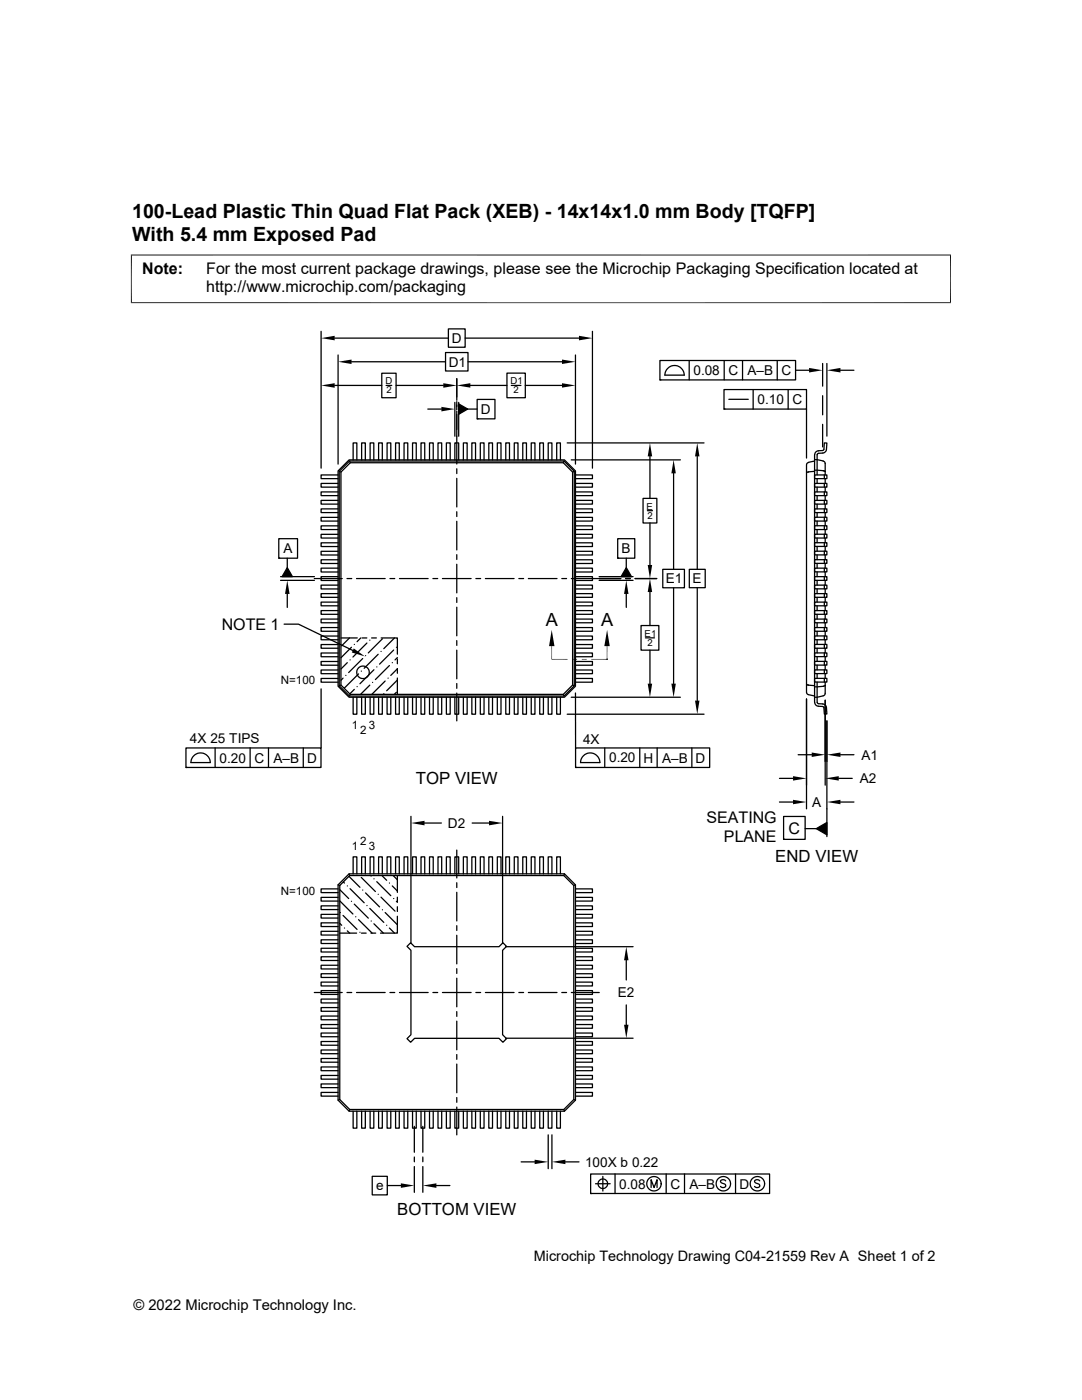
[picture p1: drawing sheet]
<svg xmlns="http://www.w3.org/2000/svg" width="216mm" height="279mm" viewBox="0 0 216 279" stroke-linecap="round" stroke-linejoin="round" font-family="sans-serif">
<g fill="none" stroke="#000" stroke-width=".25">
<path d="M64.1 66.1v27.3M66.8 67.5h22.7M66.8 76.9h9.4M67.5 70.8v21.8M70.1 72.2h18.8M76.2 74.5h2.8v4.9h-2.8zM77 76.9h1.2M79 76.9h9.5M88.9 70.4h4.5v3.6h-4.5zM89.5 65.6h3.3v3.7h-3.3zM91.1 75.6v4.3M92.8 67.5h22.7"/>
<path d="M93.4 72.2h18.7M93.9 76.9h7.3M95.2 79.7h3.6v3.9h-3.6zM101.2 74.5h3.6v4.9h-3.6zM102 76.9h1.9M104.8 76.9h7.3M114.8 70.8v21.8M118.2 66.1v27.3M131.7 71.9h27.1v3.9h-27.1zM131.7 75.8h.1M132.7 74.9h3.8a1.93 1.93 0 0 0-1.9-2 1.93 1.93 0 0 0-1.9 2M137.5 71.9v3.9"/>
<path d="M144.5 77.7h16.4v3.9h-16.4zM144.5 71.9v3.9M145.4 79.7h3.9M148.2 71.9v3.9M150.3 77.7v3.9M155.1 71.9v3.9M157.3 77.7v3.9M158.8 73.9h2.6M164.1 72.5v4.6M164.1 79v3.8M165 72.5v14.5M167.7 73.9h2.7"/>
<path d="M67.5 94l2.2-2.2h42.9l2.2 2.2v42.9l-2.2 2.2h-42.9l-2.2-2.2zM67.5 99.9h-3.4v.7h3.4M67.5 98.2h-3.4v.7h3.4M67.5 96.5h-3.4v.7h3.4M67.5 94.8h-3.4v.7h3.4M67.7 94.1l2-2.1h42.8l2.1 2.1v42.8l-2.1 2h-42.8l-2-2zM67.7 94.1l.3 .1M68 94.2l1.9-1.8h42.5l1.9 1.8v42.5l-1.9 1.9h-42.5l-1.9-1.9zM69.7 92l.2 .4M70.5 91.8v-3.4h.7v3.4M72.2 91.8v-3.4h.7v3.4M73.9 91.8v-3.4h.7v3.4"/>
<path d="M75.5 91.8v-3.4h.8v3.4M77.2 91.8v-3.4h.8v3.4M78.9 91.8v-3.4h.8v3.4M80.6 91.8v-3.4h.8v3.4M82.3 91.8v-3.4h.8v3.4M84 91.8v-3.4h.8v3.4M85.4 81.6h2.7M85.7 91.8v-3.4h.7v3.4M87.4 91.8v-3.4h.7v3.4M89.1 91.8v-3.4h.7v3.4M90.8 80.3v6.8M90.8 91.8v-3.4h.7v3.4"/>
<path d="M91.1 93.6v.9M91.1 95.5v5.7M91.1 80.2v1.6M91.1 82.1v10.5M91.5 80.6l1.8 1-1.8 1.1zM91.5 80.3v6.8M92.5 91.8v-3.4h.7v3.4M93.3 81.6h1.9M94.1 91.8v-3.4h.8v3.4M95.2 83.6h.1M95.8 91.8v-3.4h.8v3.4M97.5 91.8v-3.4h.8v3.4"/>
<path d="M99.2 91.8v-3.4h.8v3.4M100.9 91.8v-3.4h.8v3.4M102.6 91.8v-3.4h.8v3.4M104.3 91.8v-3.4h.8v3.4M106 91.8v-3.4h.7v3.4M107.7 91.8v-3.4h.7v3.4M109.4 91.8v-3.4h.7v3.4M111.1 91.8v-3.4h.7v3.4M112.5 92l-.1 .4M113.2 88.4h27.3M114 91.8h21.8M114.6 94.1l-.3 .1"/>
<path d="M114.8 94.8h3.4v.7h-3.4M114.8 96.5h3.4v.7h-3.4M114.8 98.2h3.4v.7h-3.4M114.8 99.9h3.4v.7h-3.4M128.3 99.5h2.8v4.9h-2.8zM129.7 91.1v8.4M134.4 94.5v19.1M139.1 91.1v22.5M144.5 81.6h.1M160.9 81.6v9.8M161 94.3v.1M161.2 94.2l-.2 .1"/>
<path d="M162.5 99.9h2.5v.7h-2.5zM162.5 98.2h2.5v.7h-2.5zM162.5 96.5h2.5v.7h-2.5zM162.5 94.8h2.5v.7h-2.5zM162.5 94.1l-1.3 .1M162.5 93.8l1.9 .2M162.5 90.7v49.5M162.5 92l-1.3 .3-.3 .5v45.4l.3 .4 1.3 .3M162.5 91.7l1.8 .3M163 90.7v4.1M163 95.5v1M163 97.2v1"/>
<path d="M163 98.9v1M163.3 90a.76 .76 0 0 0-.7 .7M163.3 90l1-.1 .1-.2 .1-1.3h.5l-.2 1.6-.2 .3-.4 .1M164.1 84.7v4.5M164.2 90.4l-1 .1-.1 .2M164.3 92l.2 .2 .2 .3v2.3M164.3 94l.3 .1M164.5 94.8v.7M164.5 96.5v.7M164.5 98.2v.7M164.5 99.9v.7M164.7 95.5v1"/>
<path d="M164.7 97.2v1M164.7 98.9v1M55.6 107.5h3.8v3.9h-3.8zM55.6 111.4h.1M56 115.8h6.7M56 115.1h6.7M57.3 118.5v2.7M57.3 113.3l1.1 1.8h-2.1zM57.3 111.4v1.9M62.7 115.5h5.6M67.5 118.5h-3.4v.7h3.4M67.5 116.8h-3.4v.7h3.4"/>
<path d="M67.5 115.1h-3.4v.7h3.4M67.5 113.4h-3.4v.8h3.4M67.5 111.7h-3.4v.8h3.4M67.5 110h-3.4v.8h3.4M67.5 108.3h-3.4v.8h3.4M67.5 106.6h-3.4v.8h3.4M67.5 104.9h-3.4v.8h3.4M67.5 103.3h-3.4v.7h3.4M67.5 101.6h-3.4v.7h3.4M69.2 115.5h1M71.1 115.5h5.8M77.8 115.5h1"/>
<path d="M79.7 115.5h5.7M86.4 115.5h.9M88.3 115.5h5.7M91.1 102.1v1M91.1 104v5.7M91.1 110.7v1M91.1 112.6v5.7M91.1 119.3v.9M95 115.5h.9M96.9 115.5h5.7M103.5 115.5h1M105.4 115.5h5.7"/>
<path d="M112.1 115.5h1M114.8 101.6h3.4v.7h-3.4M114.8 103.3h3.4v.7h-3.4M114.8 104.9h3.4v.8h-3.4M114.8 106.6h3.4v.8h-3.4M114.8 108.3h3.4v.8h-3.4M114.8 110h3.4v.8h-3.4M114.8 111.7h3.4v.8h-3.4M114.8 113.4h3.4v.8h-3.4M114.8 115.1h3.4v.7h-3.4M114.8 116.8h3.4v.7h-3.4M114.8 118.5h3.4v.7h-3.4"/>
<path d="M119.5 115.8h6.8M119.5 115.1h6.8M123.3 107.5h3.4v3.9h-3.4zM123.3 111.4h.1M123.9 115.5h-9.9M124.8 115.5h1M125 113.3l1 1.8h-2.1zM125 111.4v1.9M125 118.5v2.7M126.7 115.5h4.3M129.2 101.9h1M129.7 104.4v8.4"/>
<path d="M129.7 118.2v6.6M132.2 113.6h4.4v3.7h-4.4zM134.4 117.3v19.1M137.5 113.6h3.2v3.7h-3.2zM139.1 117.3v22.5M162.5 118.5h2.5v.7h-2.5zM162.5 116.8h2.5v.7h-2.5zM162.5 115.1h2.5v.7h-2.5zM162.5 113.4h2.5v.7h-2.5zM162.5 111.7h2.5v.7h-2.5zM162.5 110h2.5v.7h-2.5zM162.5 108.3h2.5v.8h-2.5z"/>
<path d="M162.5 106.6h2.5v.8h-2.5zM162.5 104.9h2.5v.8h-2.5zM162.5 103.2h2.5v.8h-2.5zM162.5 101.6h2.5v.7h-2.5zM163 100.6v1M163 102.3v.9M163 104v.9M163 105.7v.9M163 107.4v.9M163 109.1v.9M163 110.7v1M163 112.4v1"/>
<path d="M163 114.1v1M163 115.8v1M163 117.5v1M163 119.2v1M164.5 101.6v.7M164.5 103.2v.8M164.5 104.9v.8M164.5 106.6v.8M164.5 108.3v.8M164.5 110v.7M164.5 111.7v.7M164.5 113.4v.7"/>
<path d="M164.5 115.1v.7M164.5 116.8v.7M164.5 118.5v.7M164.7 100.6v1M164.7 102.3v.9M164.7 104v.9M164.7 105.7v.9M164.7 107.4v.9M164.7 109.1v.9M164.7 110.7v1M164.7 112.4v1M164.7 114.1v1"/>
<path d="M164.7 115.8v1M164.7 117.5v1M164.7 119.2v1M56.7 124.6h2.9l10.8 5.2M64.1 137.5v11.8M67.5 135.4h-3.4v.7h3.4M67.5 133.7h-3.4v.8h3.4M67.5 132h-3.4v.8h3.4M67.5 130.3h-3.4v.8h3.4M67.5 128.6h-3.4v.8h3.4M67.5 126.9h-3.4v.8h3.4M67.5 125.2h-3.4v.8h3.4"/>
<path d="M67.5 123.5h-3.4v.8h3.4M67.5 121.9h-3.4v.7h3.4M67.5 120.2h-3.4v.7h3.4M68 136.7l-.3 .2M68 127.3h3.3M68.5 135.3l-.5 .5M69 134.8h.1M69.3 132.2l-1.3 1.3M69.7 127.3l-1.5 1.6M69.8 131.7h.1M69.9 138.6l-.2 .3M70.1 129.2l-2.1 2.1"/>
<path d="M70.5 139.1v3.4h.7v-3.4M70.7 137.6l-.9 .9M70.7 128.6h.1M71.2 137h.1M71.5 134.5l-2.8 2.8M72 127.3l-.8 .8M72.1 133.9h.1M72.2 139.1v3.4h.7v-3.4M72.2 127.3h1M72.4 131.4l-2.8 2.8M72.9 130.9h.1M73.2 128.3l-2.8 2.8"/>
<path d="M73.8 136.7l-1.9 1.9M73.8 127.8h.1M73.9 139.1v3.4h.7v-3.4M74.1 127.3h1M74.3 136.2h.1M74.6 133.7l-2.8 2.8M75.2 133.1h.1M75.5 130.6l-2.8 2.8M75.5 139.1v3.4h.8v-3.4M76 130h.1M76.1 127.3h3.2v3.3M76.3 127.5l-2.8 2.8"/>
<path d="M76.6 138.4h.1M76.9 135.9l-2.7 2.7M77.2 139.1v3.4h.8v-3.4M77.4 135.3h.1M77.7 132.8l-2.8 2.8M78.3 132.2h.1M78.5 129.7l-2.8 2.8M78.7 127.3l-2.1 2.2M78.9 139.1v3.4h.8v-3.4M79.1 138.2l-.4 .4M79.1 129.2h.1M79.3 135.7l-2.1 2.2"/>
<path d="M79.3 133.5l-1.3 1.3M79.3 131.2l-.5 .5M79.3 131.5v1M79.3 133.4v1M79.3 135.3v3.3M80.6 139.1v3.4h.8v-3.4M82.3 139.1v3.4h.8v-3.4M84 139.1v3.4h.8v-3.4M85.7 139.1v3.4h.7v-3.4M87.4 139.1v3.4h.7v-3.4M89.1 139.1v3.4h.7v-3.4M90.8 139.1v3.4h.7v-3.4"/>
<path d="M91.1 121.2v5.7M91.1 127.8v1M91.1 129.8v5.7M91.1 136.4v1M91.1 138.3v5.6M92.5 139.1v3.4h.7v-3.4M94.1 139.1v3.4h.8v-3.4M95.8 139.1v3.4h.8v-3.4M97.5 139.1v3.4h.8v-3.4M99.2 139.1v3.4h.8v-3.4M100.9 139.1v3.4h.8v-3.4M102.6 139.1v3.4h.8v-3.4"/>
<path d="M104.3 139.1v3.4h.8v-3.4M106 139.1v3.4h.7v-3.4M107.7 139.1v3.4h.7v-3.4M109.4 139.1v3.4h.7v-3.4M111.1 139.1v3.4h.7v-3.4M112.4 138.6l.1 .3M114 139.1h21.8M114.3 136.7l.3 .2M114.8 120.2h3.4v.7h-3.4M114.8 121.9h3.4v.7h-3.4M114.8 123.5h3.4v.8h-3.4M114.8 125.2h3.4v.8h-3.4"/>
<path d="M114.8 126.9h3.4v.8h-3.4M114.8 128.6h3.4v.8h-3.4M114.8 130.3h3.4v.8h-3.4M114.8 132h3.4v.8h-3.4M114.8 133.7h3.4v.8h-3.4M114.8 135.4h3.4v.7h-3.4M114.8 138.3l.1 11M121.1 131.6h.1M127.9 124.8h3.6v5h-3.6zM128.8 127.3h1.8M129.7 129.8v6.6M160.9 139.5v21.9"/>
<path d="M161 136.6l1.5 .2M161 136.5v.1M162.5 132h2.5v.7h-2.5zM162.5 130.3h2.5v.7h-2.5zM162.5 128.6h2.5v.8h-2.5zM162.5 126.9h2.5v.8h-2.5zM162.5 125.2h2.5v.8h-2.5zM162.5 123.5h2.5v.8h-2.5zM162.5 121.9h2.5v.7h-2.5zM162.5 120.2h2.5v.7h-2.5zM162.5 135.4h2.5v.7h-2.5zM162.5 133.7h2.5v.7h-2.5z"/>
<path d="M163 120.9v1M163 122.6v.9M163 124.3v.9M163 126v.9M163 127.7v.9M163 129.4v.9M163 131v1M163 132.7v1M163 134.4v1M163 136.1v4.1M164.3 138.9l-1.8 .2M164.4 136.9l-1.9 .2"/>
<path d="M164.5 120.2v.7M164.5 121.9v.7M164.5 123.5v.8M164.5 125.2v.8M164.5 126.9v.8M164.5 128.6v.8M164.5 130.3v.7M164.5 132v.7M164.5 133.7v.7M164.5 135.4v.7M164.6 136.8l-.3 .1M164.7 136.1v2.3l-.2 .3-.2 .2"/>
<path d="M164.7 120.9v1M164.7 122.6v.9M164.7 124.3v.9M164.7 126v.9M164.7 127.7v.9M164.7 129.4v.9M164.7 131v1M164.7 132.7v1M164.7 134.4v1M164.7 139.7v17M37.1 149.3h27v3.9h-27zM37.1 153.2h.1"/>
<path d="M38.1 152.2h3.9a1.93 1.93 0 0 0-2-1.9 1.93 1.93 0 0 0-1.9 1.9M42.9 149.3v3.9M49.9 149.3v3.9M53.6 149.3v3.9M60.5 149.3v3.9M113.2 142.5h27.3M114.9 149.3h26.7v3.9h-26.7zM114.9 153.2h.1M116.4 150.8a1.91 1.91 0 0 1 2.1-.4 1.91 1.91 0 0 1 1.2 1.8h-3.9l.1-.6zM120.7 149.3v3.9M127.7 149.3v3.9M131.1 149.3v3.9"/>
<path d="M138 149.3v3.9M155.5 155.3h2.7M159.3 150.6h2.7M162.6 140.2a.76 .76 0 0 0 .7 .7M163.1 140.2l.1 .2 1 .1M163.3 140.9l.8 .1M164.2 140.5l.4 .1 .2 .3 .2 1.6h-.5l-.1-1.3-.2-.2M165 143.9v23.1M167.4 155.3h2.7M167.7 150.6h2.7M67.5 177.4h-3.4v.7h3.4M67.5 179.1h-3.4v.7h3.4"/>
<path d="M67.5 176.6l.3 .1M67.8 179.8l2.6 2.6M67.8 177.5l1.8 1.8M68.5 176l.2 .2M69.3 176.8h.1M69.6 174.9l2.2 2.2M69.7 174.4h42.9l2.2 2.2v43l-2.2 2.2h-42.9l-2.2-2.2v-43zM69.7 174.4l.1 .3M69.8 174.7h42.7l2 2v42.7l-2 2h-42.7l-2-2v-42.7zM69.8 177.4l2.9 2.8M70.1 179.9h.1M70.5 174.4v-3.4h.7v3.4"/>
<path d="M72.1 175.1l2.8 2.8M72.2 174.4v-3.4h.7v3.4M72.4 177.6h.1M72.9 178.2l2.8 2.8M73.9 174.4v-3.4h.7v3.4M74 174.7l.1 .1M74.6 175.4h.1M75.2 176l2.8 2.8M75.5 178.5h.1M75.5 174.4v-3.4h.8v3.4M76 179l2.8 2.8M76.2 174.7l1 1"/>
<path d="M77.2 174.4v-3.4h.8v3.4M77.7 176.2h.1M78.3 176.8l1 1M78.4 174.7l.9 .9M78.5 179.3h.1M78.9 174.4v-3.4h.8v3.4M79.1 179.9l.2 .2M79.3 174.7v3.4M79.3 179v1M80.6 174.4v-3.4h.8v3.4M82 162.9v25.4M82.3 174.4v-3.4h.8v3.4"/>
<path d="M84 174.4v-3.4h.8v3.4M84.7 164.3h3.4M85.7 174.4v-3.4h.7v3.4M87.4 174.4v-3.4h.7v3.4M89.1 174.4v-3.4h.7v3.4M90.8 174.4v-3.4h.7v3.4M91.1 169.7v5.5M91.1 176.2v.9M91.1 178.1v5.7M92.5 174.4v-3.4h.7v3.4M94.1 174.4v-3.4h.8v3.4M94.2 164.3h3.4"/>
<path d="M95.8 174.4v-3.4h.8v3.4M97.5 174.4v-3.4h.8v3.4M99.2 174.4v-3.4h.8v3.4M100.3 162.9v25.4M100.9 174.4v-3.4h.8v3.4M102.6 174.4v-3.4h.8v3.4M104.3 174.4v-3.4h.8v3.4M106 174.4v-3.4h.7v3.4M107.7 174.4v-3.4h.7v3.4M109.4 174.4v-3.4h.7v3.4M111.1 174.4v-3.4h.7v3.4M112.6 174.4l-.1 .3"/>
<path d="M114.8 179.1h3.4v.7h-3.4M114.8 177.4h3.4v.7h-3.4M114.8 176.6l-.3 .1M155.5 160.1h2.7M156.4 162.9h4.3v4.6h-4.3zM156.4 167.5h.1M160.7 165.4h2.2M162.9 165.4l2.1-1.3v2.5zM167.7 160.1h2.7M62.7 198.1h5.6M67.5 180.8h-3.4v.7h3.4M67.5 182.5h-3.4v.7h3.4"/>
<path d="M67.5 184.2h-3.4v.7h3.4M67.5 185.9h-3.4v.7h3.4M67.5 187.6h-3.4v.7h3.4M67.5 189.3h-3.4v.7h3.4M67.5 190.9h-3.4v.8h3.4M67.5 192.6h-3.4v.8h3.4M67.5 194.3h-3.4v.8h3.4M67.5 196h-3.4v.8h3.4M67.5 197.7h-3.4v.8h3.4M67.5 199.4h-3.4v.8h3.4M67.8 184.3l.4 .4M67.8 186.2h3.4"/>
<path d="M67.9 182.1h.1M68.5 182.7l2.7 2.8M68.7 185.2h.1M69.2 198.1h1M69.3 185.8l.5 .4M70.7 180.4l2.8 2.8M71 183h.1M71.1 198.1h5.8M71.5 183.5l2.8 2.7M71.8 186.1h.1M72.1 186.2h1M73.2 180.7h.1"/>
<path d="M73.8 181.3l2.8 2.8M74 186.2h1M74.1 183.8h.1M74.6 184.4l1.9 1.8M76.3 181.6h.1M76.9 182.1l2.4 2.5M77.2 184.7h.1M77.7 185.2l1 1M77.8 198.1h1M79.3 181v.9M79.3 182.9v3.3h-3.4M79.7 198.1h5.7"/>
<path d="M81.2 188.9l.7-.7 .8 .7h16.9l.8-.7 .7 .7-.8 .8v16.8l.8 .8-.7 .7-.8-.8h-16.9l-.8 .8-.7-.7 .8-.8v-16.8zM86.4 198.1h.9M88.3 198.1h5.7M91.1 184.7v1M91.1 186.6v5.8M91.1 193.3v1M91.1 195.2v5.7M95 198.1h.9M96.9 198.1h5.7M100.9 188.9h25.4M103.5 198.1h1M105.4 198.1h5.7"/>
<path d="M112.1 198.1h1M114 198.1h5.6M114.8 199.4h3.4v.8h-3.4M114.8 197.7h3.4v.8h-3.4M114.8 196h3.4v.8h-3.4M114.8 194.3h3.4v.8h-3.4M114.8 192.6h3.4v.8h-3.4M114.8 190.9h3.4v.8h-3.4M114.8 189.3h3.4v.7h-3.4M114.8 187.6h3.4v.7h-3.4M114.8 185.9h3.4v.7h-3.4M114.8 184.2h3.4v.7h-3.4"/>
<path d="M114.8 182.5h3.4v.7h-3.4M114.8 180.8h3.4v.7h-3.4M125 191.6v4M67.5 201.1h-3.4v.7h3.4M67.5 202.8h-3.4v.7h3.4M67.5 204.5h-3.4v.7h3.4M67.5 206.2h-3.4v.7h3.4M67.5 207.9h-3.4v.7h3.4M67.5 209.5h-3.4v.8h3.4M67.5 211.2h-3.4v.8h3.4M67.5 212.9h-3.4v.8h3.4M67.5 214.6h-3.4v.8h3.4"/>
<path d="M67.5 216.3h-3.4v.8h3.4M67.5 218h-3.4v.8h3.4M67.8 219.4l-.3 .2M91.1 201.9v.9M91.1 203.8v5.7M91.1 210.5v.9M91.1 212.4v5.7M91.1 219v1M100.9 207.2h25.4M114.5 219.4l.3 .2M114.8 218h3.4v.8h-3.4M114.8 216.3h3.4v.8h-3.4"/>
<path d="M114.8 214.6h3.4v.8h-3.4M114.8 212.9h3.4v.8h-3.4M114.8 211.2h3.4v.8h-3.4M114.8 209.5h3.4v.8h-3.4M114.8 207.9h3.4v.7h-3.4M114.8 206.2h3.4v.7h-3.4M114.8 204.5h3.4v.7h-3.4M114.8 202.8h3.4v.7h-3.4M114.8 201.1h3.4v.7h-3.4M125 200.6v3.9M69.8 221.4l-.1 .4M70.5 221.8v3.3h.7v-3.3"/>
<path d="M72.2 221.8v3.3h.7v-3.3M73.9 221.8v3.3h.7v-3.3M74.3 234.8h3v3.7h-3zM75.5 221.8v3.3h.8v-3.3M77.2 221.8v3.3h.8v-3.3M77.3 236.6h2.7M78.9 221.8v3.3h.8v-3.3M80.6 221.8v3.3h.8v-3.3M82.3 221.8v3.3h.8v-3.3M82.7 224.8v5.2M82.7 230.9v1M82.7 232.8v5.2"/>
<path d="M84 221.8v3.3h.8v-3.3M84.4 224.8v5.2M84.4 230.9v1M84.4 232.8v5.2M85.7 221.8v3.3h.7v-3.3M87.1 236.6h2.7M87.4 221.8v3.3h.7v-3.3M89.1 221.8v3.3h.7v-3.3M90.8 221.8v3.3h.7v-3.3M91.1 220.9v5.6M92.5 221.8v3.3h.7v-3.3M94.1 221.8v3.3h.8v-3.3"/>
<path d="M95.8 221.8v3.3h.8v-3.3M97.5 221.8v3.3h.8v-3.3M99.2 221.8v3.3h.8v-3.3M100.9 221.8v3.3h.8v-3.3M102.6 221.8v3.3h.8v-3.3M104 231.9h2.7M104.3 221.8v3.3h.8v-3.3M106 221.8v3.3h.7v-3.3M107.7 221.8v3.3h.7v-3.3M109.4 221.8v3.3h.7v-3.3M109.4 226.5v6.7M110.1 226.5v6.7"/>
<path d="M111.1 221.8v3.3h.7v-3.3M112.5 221.4l.1 .4M112.8 231.9h2.7M117.9 234.3h35.7v3.9h-35.7zM117.9 238.2h.1M118.8 236.2h3M120.3 234.8v2.9M122.7 234.3v3.9M129.9 237v-1.6l.6 1.6 .6-1.6v1.6M132.9 234.3v3.9M136.6 234.3v3.9M144.8 235.7a.58 .58 0 0 0-.6-.3 .58 .58 0 0 0-.4 .4l.1 .2 .8 .3a.36 .36 0 0 1 0 .6 .69 .69 0 0 1-.9-.1"/>
<path d="M146.8 234.3v3.9M151.6 235.7a.58 .58 0 0 0-.6-.3 .58 .58 0 0 0-.4 .4l.1 .2 .7 .3a.36 .36 0 0 1 0 .6 .69 .69 0 0 1-.8-.1"/>
<circle cx="72.4" cy="134.2" r="1.25"/>
<circle cx="120.3" cy="236.2" r=".96"/>
<circle cx="130.5" cy="236.2" r="1.44"/>
<circle cx="144.3" cy="236.2" r="1.44"/>
<circle cx="151.1" cy="236.2" r="1.44"/>
</g>
<g fill="#000">
<path d="M64.1 67.5l2.7-.5v.9zM64.1 76.9l2.7-.4v.9zM67.5 72.2l2.6-.4v.8zM88.5 76.5l2.6 .4-2.6 .5zM91.1 76.9l2.8-.4v.9zM112.1 71.8l2.7 .4-2.7 .4zM112.1 76.5l2.7 .4-2.7 .5zM115.5 67l2.7 .5-2.7 .4zM161.4 73.4l2.7 .5-2.7 .4zM165 73.9l2.7-.5v.9zM88.1 81.2l2.7 .4-2.7 .5zM91.5 80.6l1.8 1-1.8 1.1z"/>
<path d="M129.7 88.4l.4 2.7h-.9zM134.4 91.8l.5 2.7h-.9zM139.1 88.4l.5 2.7h-.9zM57.3 115.8l.5 2.7h-.9zM57.3 113.3l1.1 1.8h-2.1zM125 115.8l.4 2.7h-.9zM125 113.3l1 1.8h-2.1zM129.2 112.8h.9l-.4 2.7zM129.7 115.5l.4 2.7h-.9zM70.6 129.4l2.2 1.6-2.6-.8zM110.1 125.7l.5 3.2h-1zM114.2 131.5h.9l-.9 .1z"/>
<path d="M114.2 131.6l.9-.1v.1zM116.1 131.5h1l-1 .1zM116.1 131.6l1-.1v.1zM121.1 125.7l.6 3.2h-1.1zM129.2 136.4h.9l-.4 2.7zM134 136.4h.9l-.5 2.7zM138.7 139.8h.9l-.5 2.7zM158.2 154.9l2.7 .4-2.7 .5zM158.2 159.6l2.7 .5-2.7 .4zM162 150.2l2.7 .4-2.7 .5zM164.7 155.3l2.7-.4v.9zM165 150.6l2.7-.4v.9z"/>
<path d="M165 160.1l2.7-.5v.9zM82 164.3l2.7-.5v.9zM97.6 163.8l2.7 .5-2.7 .4zM162.9 165.4l2.1-1.3v2.5zM125 188.9l.4 2.7h-.9zM124.5 204.5h.9l-.4 2.7zM80 236.2l2.7 .4-2.7 .5zM84.4 236.6l2.7-.4v.9zM106.7 231.4l2.7 .5-2.7 .4zM110.1 231.9l2.7-.5v.9z"/>
</g>
<path d="M26.1 50.9h163.7M26.2 50.8v9.7M189.7 50.8v9.7M26.1 60.4h163.7M110.1 128.9v2.7h3.1M118 131.6h3.1M121.1 128.9v2.7" fill="none" stroke="#000" stroke-width=".2"/>
<g font-size="3.9">
<text x="26.4" y="43.5">100-Lead Plastic Thin Quad Flat Pack (XEB) - 14x14x1.0 mm Body [TQFP]</text>
<text x="26.4" y="48.1">With 5.4 mm Exposed Pad</text>
</g>
<g font-size="3.6">
<text x="108.9" y="125">A</text>
<text x="119.9" y="125">A</text>
</g>
<g font-size="3.3">
<text x="83" y="156.5">TOP VIEW</text>
<text x="154.7" y="172.1">END VIEW</text>
<text x="79.2" y="242.5">BOTTOM VIEW</text>
</g>
<g font-size="3.2">
<text x="28.4" y="54.7">Note:</text>
<text x="41.1" y="58.3">http://www.microchip.com/packaging</text>
<text x="41.1" y="54.7">For the most current package drawings, please see the Microchip Packaging Specification located at</text>
<text x="44.2" y="125.7">NOTE 1</text>
<text x="140.9" y="164.2">SEATING</text>
<text x="157.3" y="166.4">C</text>
<text x="144.5" y="168">PLANE</text>
</g>
<g font-size="2.9">
<text x="106.5" y="251.7">Microchip Technology Drawing C04-21559 Rev A Sheet 1 of 2</text>
<text x="26.6" y="261.3">© 2022 Microchip Technology Inc.</text>
</g>
<g font-size="2.7">
<text x="90.1" y="68.5">D</text>
<text x="89.6" y="73.2">D1</text>
<text x="138.4" y="74.8">0.08</text>
<text x="145.4" y="74.9">C</text>
<text x="149.1" y="74.9">A–B</text>
<text x="155.9" y="74.9">C</text>
<text x="96" y="82.6">D</text>
<text x="151.2" y="80.6">0.10</text>
<text x="158.1" y="80.7">C</text>
<text x="56.6" y="110.4">A</text>
<text x="124" y="110.4">B</text>
<text x="132.9" y="116.4">E1</text>
<text x="138.2" y="116.4">E</text>
<text x="37.9" y="148.3">4X 25 TIPS</text>
<text x="116.4" y="148.5">4X</text>
<text x="43.8" y="152.2">0.20</text>
<text x="50.8" y="152.2">C</text>
<text x="54.5" y="152.2">A–B</text>
<text x="61.3" y="152.2">D</text>
<text x="121.5" y="152.2">0.20</text>
<text x="128.4" y="152.2">H</text>
<text x="132.1" y="152.2">A–B</text>
<text x="138.8" y="152.2">D</text>
<text x="171.9" y="151.6">A1</text>
<text x="162.1" y="161">A</text>
<text x="171.6" y="156.3">A2</text>
<text x="89.4" y="165.2">D2</text>
<text x="123.3" y="199.1">E2</text>
<text x="116.7" y="232.8">100X b 0.22</text>
<text x="75" y="237.6">e</text>
<text x="123.6" y="237.2">0.08</text>
<text x="133.8" y="237.2">C</text>
<text x="137.6" y="237.2">A–B</text>
<text x="147.5" y="237.2">D</text>
</g>
<g font-size="2.3">
<text x="56" y="136.6">N=100</text>
<text x="70.2" y="145.5">1</text>
<text x="71.9" y="146.5">2</text>
<text x="73.6" y="145.5">3</text>
<text x="70.2" y="169.6">1</text>
<text x="71.9" y="168.7">2</text>
<text x="73.6" y="169.6">3</text>
<text x="56" y="178.6">N=100</text>
</g>
<g font-size="1.9">
<text x="76.9" y="76.7">D</text>
<text x="101.9" y="76.7">D1</text>
<text x="77.1" y="78.5">2</text>
<text x="102.5" y="78.5">2</text>
<text x="129" y="101.7">E</text>
<text x="129.2" y="103.5">2</text>
<text x="128.6" y="127.1">E1</text>
<text x="129.2" y="128.9">2</text>
</g>
</svg>
